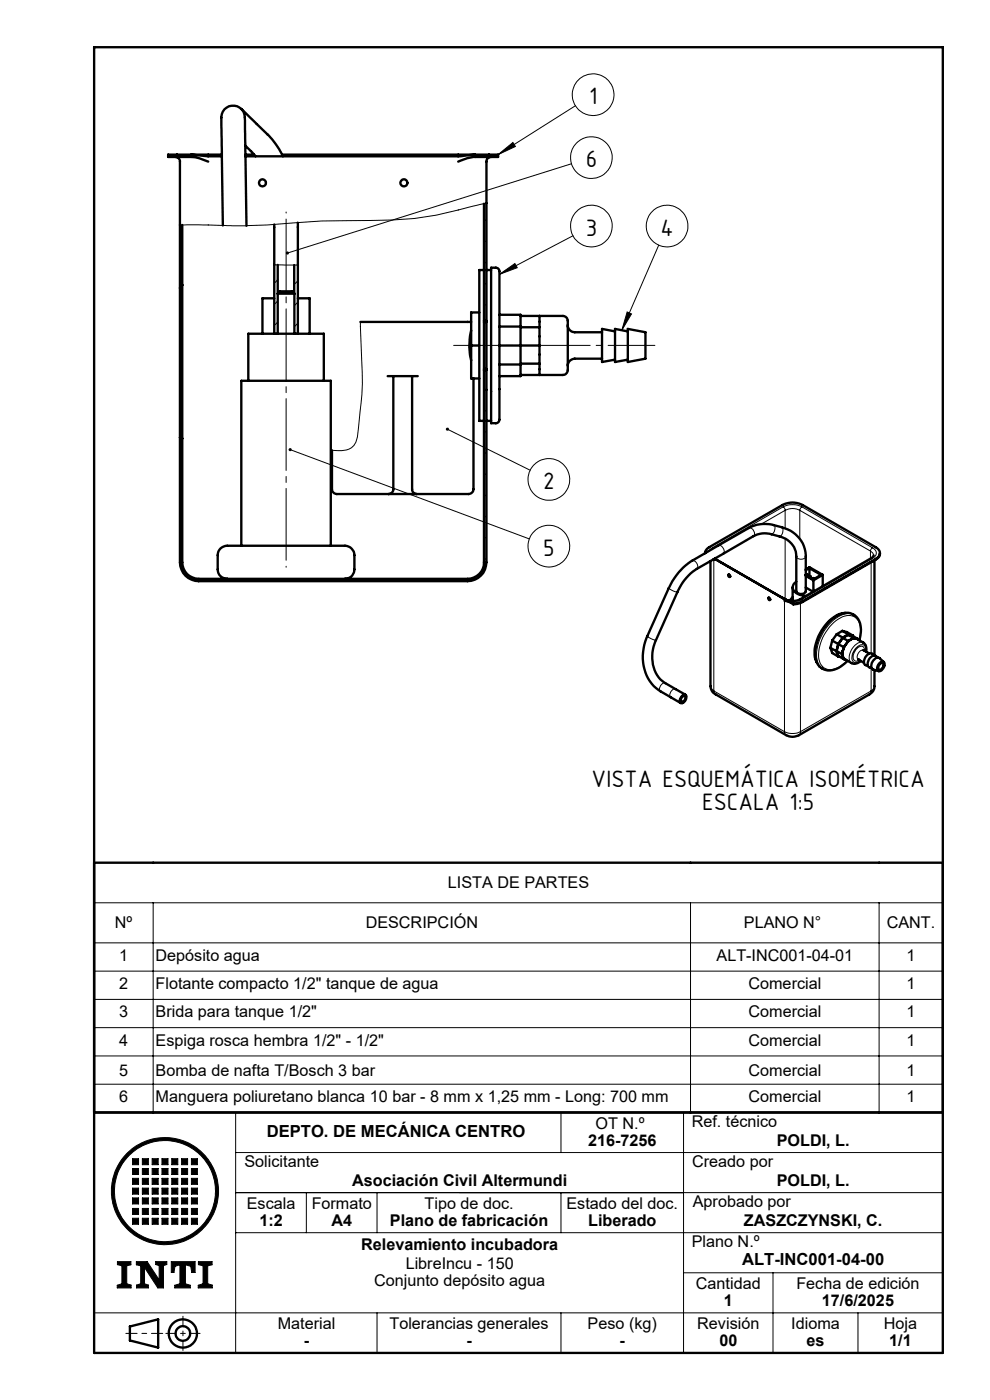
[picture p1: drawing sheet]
<svg xmlns="http://www.w3.org/2000/svg" width="210mm" height="297mm" viewBox="0 0 210 297" stroke-linecap="round" stroke-linejoin="round" font-family="sans-serif">
<g fill="none" stroke="#000" stroke-width=".21">
<path d="M105.7 32.8l3.1-2.6 .5 .9zM121.2 34.7l-60.2 19M122.1 22.4l-16.4 10.4M38.2 47.8h9.1M38.7 48.2l-.5 .5M38.7 52.7l-.5 .5M38.7 57.1l-.5 .5M58.2 56.2h4.9M58.9 59.3l-.7 .8M63.2 59.6l-.8 .8M103.2 55.5l-.5 .5M103.2 51l-.5 .5"/>
<path d="M103.2 46.5l-.5 .5M103.2 43.1l-3.6 .8a66.7 66.7 0 0 1-21 2.9 174.2 174.2 0 0 0-21.9 .9l-4.4 .2-5-.1M105.9 58.2l3.3-2.3 .5 .9zM121.5 50l-15.6 8.2M139.7 52l-7.8 18.1M38.7 61.6l-.5 .5M38.7 66.1l-.5 .5M38.7 70.6l-.5 .5M38.7 75.1l-.5 .5M38.7 79.6l-.5 .5M58.9 63.8l-.7 .8M58.9 68.3l-.7 .8"/>
<path d="M63.2 64.1l-.8 .7M63.2 68.6l-.8 .7M76.4 68.3v1a105 105 0 0 1 .2 16.2 52.8 52.8 0 0 1-1.1 8.3 3.5 3.5 0 0 1-3.9 1.8l-1.2-.1M103.2 64.5l-.5 .5M103.2 60l-.5 .5M133 66.2l.9 .4-2 3.5zM38.7 97.6l-.5 .5M38.7 93.1l-.5 .5M38.7 84.1l-.5 .5M38.7 88.6l-.5 .5M61.6 95.4l50.7 18.9M94.9 91l17.6 8.8"/>
<path d="M103.2 95.9l-.5 .5M103.2 91.4l-.5 .5M103.2 87l-.5 .5M103.2 82.4l-.5 .5M38.7 115.5l-.5 .5M38.7 111l-.5 .5M38.7 106.5l-.5 .5M38.7 102.1l-.5 .4M38.7 119.9l-.4 .5M103.2 118.4l-.5 .5M103.2 113.9l-.5 .5M103.2 109.4l-.5 .5"/>
<path d="M103.2 104.9l-.5 .5M103.2 100.4l-.5 .5M146.8 119a1.15 1.15 0 0 1 1 1.7M151.1 116.2l-.7 .7M151.1 116.2l.2 .1M151.3 118.7l.1 .1v27.8M152.4 115.7a1.19 1.19 0 0 1 1 1.8M158.9 112a1.15 1.15 0 0 1 .9 1.7M164.1 111.4a1.36 1.36 0 0 1-.4 1.9M165.9 111.9a1.36 1.36 0 0 1-.6 1.9M166.1 107.5a4.5 4.5 0 0 1 4 0M166.1 107.5l.3 .3 .1 .5"/>
<path d="M166.1 107.5l-15 8.7M166.5 108.3a3.3 3.3 0 0 1 3.2 0M166.5 108.3l-5 2.9M166.5 108.3v3.8M166.5 114.3v12.8M169.7 108.3l14.9 8.6M169.7 108.3v6M170.1 107.5l-.4 .8M170.1 107.5l15 8.7M170.9 118a1.16 1.16 0 0 1-2 .1M184.6 116.9l.5 .4 .2 .5M184.6 116.9v1.6"/>
<path d="M184.8 118.4l.3 .1M184.8 119.3v19.3M185.1 116.2a1.19 1.19 0 0 1 .8 1.1 1.19 1.19 0 0 1-.8 1.2M185.1 116.2l-.5 .7M185.1 118.5l-15 8.6M185.8 118.6v.1M40.7 122.5l-.4 .3M44.9 122.8l-.5 .5M49.4 122.8l-.5 .5M53.9 122.8l-.6 .5M58.3 122.8l-.4 .5M62.8 122.8l-.5 .5"/>
<path d="M67.3 122.8l-.5 .5M71.8 122.8l-.5 .5M76.3 122.8l-.5 .5M80.8 122.8l-.5 .5M85.3 122.8l-.5 .5M89.8 122.8l-.5 .5M94.3 122.8l-.5 .5M98.7 122.8l-.5 .5M137.3 135l.7 .5 1.1 .3M141.9 124.8l.7 .5 1.1 .3M166.1 126.9l.2 .1M167.6 127.8l-1.2-.3v27.7"/>
<path d="M169.8 127.1h.3M169.8 127.9v27.3M170.1 127.1a4.9 4.9 0 0 1-2.7 .5M170.3 127.5v.2M181 130.4a4 4 0 0 0-4.1 1.1 10.4 10.4 0 0 0-3.7 7.9l.4 1.4 1 1.1M182.2 135.8a4.5 4.5 0 0 0-.7-4.7 3 3 0 0 0-3.7 .3 9.4 9.4 0 0 0-4.1 8.5 2.57 2.57 0 0 0 4 1.8l2-1.5M183.2 137.9a1.33 1.33 0 0 0-1.2 2M183.2 136.3a1.77 1.77 0 0 0-2.1 .9 2.84 2.84 0 0 0-.7 3.3l.3 .2M183.4 138.1a.8 .8 0 0 0-.4-1 .8 .8 0 0 0-1 .3 2.26 2.26 0 0 0-.8 2.6l.6 .3 .5-.3M183.6 138.2a1 1 0 0 0-.3-1.3 1 1 0 0 0-1.3 .2 2.65 2.65 0 0 0-1 3.3l.6 .2 .9-.4M141.1 144.9a1.16 1.16 0 0 0-1 1.7M143.3 146.2a1.16 1.16 0 0 0-1 1.7"/>
<path d="M150.7 145.6l.3 .6 .4 .4M151.4 146.6l.4 .7M151.4 146.6l15 8.6M166.4 155.2a3.8 3.8 0 0 0 3.4 0M166.4 155.2l.4 .8M169.8 155.2l-.1 .5-.2 .3M184.8 146.6l-.1 .4-.2 .3M184.8 146.6l-15 8.6M184.8 141.7v4.9M185.5 145.6l-.2 .6-.5 .4M20 191.5h180M32.5 191.5v44.5"/>
<path d="M146.5 191.5v44.5M186.5 191.5v44.5M20 200h180M20 206h180M20 212h180M20 218h180M20 224h180M20 230h180M20 236v51M50 236v51M119 236v8.5M149.2 236h-4.2v51"/>
<path d="M28.1 245.8h1.3v1.3h-1.3zM28.1 247.9h1.3v1.3h-1.3zM28.1 250h1.3v1.2h-1.3zM28.1 252.1h1.3v1.2h-1.3zM28.1 254.1h1.3v1.3h-1.3zM28.1 256.4h1.3v1.2h-1.3zM28.1 258.4h1.3v1.3h-1.3zM30.2 245.8h1.3v1.3h-1.3zM30.2 247.9h1.3v1.3h-1.3zM30.2 250h1.3v1.2h-1.3zM30.2 252.1h1.3v1.2h-1.3zM30.2 254.1h1.3v1.3h-1.3z"/>
<path d="M30.2 256.4h1.3v1.2h-1.3zM30.2 258.4h1.3v1.3h-1.3zM32.3 245.8h1.2v1.3h-1.2zM32.3 247.9h1.2v1.3h-1.2zM32.3 250h1.2v1.2h-1.2zM32.3 252.1h1.2v1.2h-1.2zM32.3 254.1h1.2v1.3h-1.2zM32.3 256.4h1.2v1.2h-1.2zM32.3 258.4h1.2v1.3h-1.2zM34.4 245.8h1.2v1.3h-1.2zM34.4 247.9h1.2v1.3h-1.2zM34.4 250h1.2v1.2h-1.2z"/>
<path d="M34.4 252.1h1.2v1.2h-1.2zM34.4 254.1h1.2v1.3h-1.2zM34.4 256.4h1.2v1.2h-1.2zM34.4 258.4h1.2v1.3h-1.2zM36.4 245.8h1.3v1.3h-1.3zM36.4 247.9h1.3v1.3h-1.3zM36.4 250h1.3v1.2h-1.3zM36.4 252.1h1.3v1.2h-1.3zM36.4 254.1h1.3v1.3h-1.3zM36.4 256.4h1.3v1.2h-1.3zM36.4 258.4h1.3v1.3h-1.3zM38.5 245.8h1.3v1.3h-1.3z"/>
<path d="M38.5 247.9h1.3v1.3h-1.3zM38.5 250h1.3v1.2h-1.3zM38.5 252.1h1.3v1.2h-1.3zM38.5 254.1h1.3v1.3h-1.3zM38.5 256.4h1.3v1.2h-1.3zM38.5 258.4h1.3v1.3h-1.3zM40.6 245.8h1.3v1.3h-1.3zM40.6 247.9h1.3v1.3h-1.3zM40.6 250h1.3v1.2h-1.3zM40.6 252.1h1.3v1.2h-1.3zM40.6 254.1h1.3v1.3h-1.3zM40.6 256.4h1.3v1.2h-1.3z"/>
<path d="M40.6 258.4h1.3v1.3h-1.3zM50 253h150M50 244.5h150M65 253v8.5M80 253v8.5M119 253v8.5M20 278.5h180M24.9 267.6h2.9v.7l-.9 .2v3.8l.9 .3v.6h-2.9v-.5l1-.4v-3.8l-1-.2zM28.9 267.6h2.3l2.6 3.9v-3l-.8-.3v-.6h2.4v.6l-.7 .3v4.7h-1.2l-2.8-4.3v3.4l.8 .3v.6h-2.5v-.6l.8-.3v-3.8l-.9-.2zM36.3 267.6h5.1v2.3h-.7l-.2-1.3-1.2-.3v4l1.1 .4v.5h-3.3v-.5l1.1-.4v-4l-1.1 .3-.2 1.3h-.6zM42.1 267.6h2.9v.7l-.9 .2v3.8l.9 .3v.6h-2.9v-.5l1-.4v-3.8l-1-.2zM50 261.5h150"/>
<path d="M80 278.5v8.5M119 278.5v8.5M145 270h55M164 270v17M182 278.5v8.5"/>
<circle cx="125.5" cy="33.4" r="4.4"/>
<circle cx="125.8" cy="20.1" r="4.4"/>
<circle cx="125.4" cy="47.9" r="4.4"/>
<circle cx="141.5" cy="47.9" r="4.4"/>
<circle cx="116.4" cy="115.9" r="4.4"/>
<circle cx="116.4" cy="101.7" r="4.4"/>
<circle cx="35" cy="252.7" r="11.4"/>
<circle cx="35" cy="252.7" r="10.7"/>
</g>
<g fill="none" stroke="#000" stroke-width=".5">
<path d="M20 10h180v277h-180zM37.2 33.3a.96 .96 0 0 1 1 1v85a4 4 0 0 0 4 4h57a4 4 0 0 0 4-4v-30M37.6 33.3a11 11 0 0 1 6.6 1M37.6 32.8h-1.9v.5h1.9M37.6 32.8v.5M37.6 32.8h3M40.6 32.8h.1a30.4 30.4 0 0 0 6.4 .4M40.6 32.8h6.5M51.2 23.1l3.3 3.2a19.9 19.9 0 0 1 5.5 6.9M52 30.9l2.2 2.3M52.1 33.2l-.1-6.5a5.3 5.3 0 0 0-.7-3.5 2.56 2.56 0 0 0-3.1-.4 2.56 2.56 0 0 0-1.2 2.8l.3 22.2M52.1 33.2l.2 14.7"/>
<path d="M52.1 32.8h1.8M59.8 32.8h41M100.8 32.8l-3.2 .4h-45.5M100.8 32.8h3M103.8 33.3a11.4 11.4 0 0 0-6.6 1M103.8 32.8h1.9v.5h-1.9M103.8 32.8v.5M104.2 33.3a.96 .96 0 0 0-1 1v23M38.7 47.7v71.6a3.5 3.5 0 0 0 3.5 3.5h57a3.5 3.5 0 0 0 3.5-3.5v-30M58.2 47.6v23.2M58.9 56.2v14.6M62.4 56.2v14.6"/>
<path d="M63.1 47.2l.1 23.6M102.7 57.3h-1v32h1M102.7 57.3v32M102.7 43.2v14.1M103.2 57.3v32M103.2 57.3h1M104.2 56.8h1a1.06 1.06 0 0 1 .7 1.5v29.5a1.99 1.99 0 0 1-.3 1.9l-1.4 .1zM38.7 60.5l-.5 .6M58.2 63.3h-2.5v7.5M58.9 62.3l.5-.5h2.5l.5 .5zM63.2 63.3h2.5v7.5M76.4 68.3h23.5"/>
<path d="M82.2 79.8h6.4M83.4 79.8v24a1.02 1.02 0 0 1-1 1M87.4 79.8v24a1.02 1.02 0 0 0 1 1M99.9 70.1a14.4 14.4 0 0 0 0 6.4M99.9 73.3h1.8M101.7 66.3h-1.8v14h1.8M102.7 68.3h.5M102.7 78.3h.5M102.7 78.5h.5M102.7 68h.5M105.9 73.3h8.5M105.9 69.3h4.5"/>
<path d="M105.9 66.8h4.5v13h-4.5M105.9 77.3h4.5M110.4 67h9a1.19 1.19 0 0 1 1 1.6v8.9a1.56 1.56 0 0 1-.8 2h-9.2M110.4 77.1h4M110.4 69.4h4M114.4 67v12.5M120.4 69a1.51 1.51 0 0 0 1.5 1.5h5.8M127.7 76.1h-5.8a1.51 1.51 0 0 0-1.5 1.5M130.5 70.3l-2.8-.5v7l2.8-.5M133.2 69.8l3.7 .7v5.6l-3.7 .7zM133.2 70.3l-2.7-.5v7l2.7-.5M38.2 92.8l.5 .2"/>
<path d="M52.7 80.8v-10h16v10M70.4 95.5v8.3a1.19 1.19 0 0 0 1.6 1h10.4M100.4 80.3v23.5a1.19 1.19 0 0 1-1.6 1h-10.4M103.2 89.3h1M51.2 115.8v-35h19v35M82.4 104.8h6M149.6 117.2a1.6 1.6 0 0 1 .8-1.1l15.6-9a4.6 4.6 0 0 1 4.3 0l15.5 9a1.31 1.31 0 0 1 .9 1.2 1.31 1.31 0 0 1-.9 1.3l-15.5 8.9-1.2 .4-.8 .1M149.6 117.2l.1 .1M149.6 117.2v.2M150.7 119v26.6M151.3 118.7l.1 .1M151.6 118.5l14.8 8.6"/>
<path d="M185.3 117.8l-.4 .6-15.1 8.7a3.8 3.8 0 0 1-3.4 0M185.5 118.9v20.1M186.7 117.3l-.2 .7-.7 .7-15.5 9-1.2 .4-.8 .1M48.2 122.8a1.99 1.99 0 0 1-2-2v-3a1.99 1.99 0 0 1 2-2h25a2.05 2.05 0 0 1 2 2v3a1.97 1.97 0 0 1-2 2M154.5 121.9a.26 .26 0 0 1 .4 .1 .26 .26 0 0 1-.2 .4l-.2-.2zM154.6 121.9l.3 .4M163 126.8a.28 .28 0 0 1 .3 .2 .28 .28 0 0 1-.1 .3l-.2-.2zM163.1 126.8l.3 .4M165.8 126.7l1 .6M166.4 127.5l1 .2 .9 .5M166.4 127.1l1.9 .9M168.1 126.7l-.5 .8"/>
<path d="M168.1 124.6v2.9M168.3 128v.2M168.9 123.4a1.39 1.39 0 0 0-.8 1.4 1.39 1.39 0 0 0 1.1 1.2l1.7 .4M170.9 124.6l1.6 1M170.9 122.2l1.6 .9M170.9 120.8l.8-.5 2.8 1.7M170.9 121.9l.2-.1 .8 .5M171.7 120.5l-.8 .5M171.7 120.5l2.5 1.5-1.7 .9M171.7 120.5v1.7M171.7 122.4h.1M171.7 122.4l-.8-.4 1.6 .9"/>
<path d="M171.9 122.3l-.2 .1M171.9 122.3v.3M172.3 122.8h.1M172.3 122.8l.2 .1M172.3 122.8l.2-.2 .3 .2M172.5 123.1v2.4M174.5 122l-2 1.1M174.5 122v2.4M176.1 137.4l.4 1.1 1.3 .8M176.1 137.4l1.3 .7M176.5 135.9l-.4 1.5M176.5 135.9l1.3 .7"/>
<path d="M177.4 138.1l.4 1.2M177.5 138.1l1.1 .7M177.5 138.1l.3 1.1 1.2 .6M177.5 134.5l-1 1.4M177.5 134.5l1.3 .8M177.8 139.3h.4M177.8 136.6l-.4 1.5M177.8 136.7l1.2 .6M177.8 136.7l-.3 1.4M178.6 138.8l.2 .5M178.7 133.8l.9 .3 1.3 .7M178.7 133.8l-1.2 .7"/>
<path d="M178.7 133.8l1.3 .8M178.8 135.3l-1 1.3M178.8 139.3l.3 .5 1.6 .9a1.82 1.82 0 0 0 1.9-.5M178.8 138v1.3M178.8 135.3l-1 1.4M178.8 135.3l1.1 .7M178.8 138l-.2 .8M178.8 139.3l.2 .5M179 137.3l-.2 .7M179 139.8l.4 .1M179.3 130a7.1 7.1 0 0 0-5.3 4.3 6.7 6.7 0 0 0-.8 6.2M179.5 136.7l-.7 1.3"/>
<path d="M179.5 136.7l-.5 .6M179.9 136l-.4 .7M179.9 134.7l-1.1 .6M179.9 134.7l1.1 .6M179.9 134.7l1 .2 1.1 .7M180 134.6l-1.2 .7M180 134.6l.9 .2M180.5 135.7l-1 1M180.5 135.7l-.6 .3M180.9 134.8l.1 .2M181 130.4a3.7 3.7 0 0 1 1.5 4.4l-.2 1.1M181 130.4l.2 .1a3.4 3.4 0 0 0-4.1 .4 9.9 9.9 0 0 0-4.1 8.9l.5 1.2 1.1 .9"/>
<path d="M181 135.3l-.5 .4M181 135.3l.5 .2M181.5 135.5l-.5-.1-.5 .3M181.5 135.5l1.7 .8M181.5 135.5l.5 .1M182 135.6v.1M182 139.9h.1M182 139.9l1.3 .7M183.1 136.3a1.72 1.72 0 0 1 .6 2M183.2 137.9h.1M183.2 137.9l1.2 .7M185.4 139a.95 .95 0 0 0-.9-.4 .95 .95 0 0 0-.8 .6 1.26 1.26 0 0 0 0 1.9l.4 .1"/>
<path d="M186.2 139.5a.97 .97 0 0 0-1.7 .2 1.3 1.3 0 0 0-.1 1.9l.5 .1M144.6 147.7a.55 .55 0 0 1 .8-.3 .55 .55 0 0 1 .2 .8 .89 .89 0 0 1-1.3 .8l-.1-.6zM144.6 148l.5-.4a.63 .63 0 0 1 .3 .7 .63 .63 0 0 1-.4 .5l-.4 .1-.2-.2zM145.4 147.4l-4.3-2.5a6.8 6.8 0 0 1-2.5-7.7l.5-1.3 4.6-10.3a10.8 10.8 0 0 1 4.1-4.9l12-7a5 5 0 0 1 3.9-.4l1.6 .5a4.5 4.5 0 0 1 3.6 4.2v7.4a1.17 1.17 0 0 0 2 0v-7.4a6.4 6.4 0 0 0-5-6.1 8.7 8.7 0 0 0-6.6-.1l-12.5 7.2a13.1 13.1 0 0 0-4.9 5.8l-4.6 10.2a9.3 9.3 0 0 0 2.4 11.4l4.7 2.8M174.6 141.9h.1M179.8 140.2a4.9 4.9 0 0 1-4.9 1.9l-.3-.2M185.5 142.1v3.9l-.5 .9-15.5 9.1a2.79 2.79 0 0 1-2.7 0l-15.2-8.8-.6-.7-.3-.9M186.5 140.7a.59 .59 0 0 1 .9-.3 .59 .59 0 0 1 .2 .8 1.2 1.2 0 0 1-1.3 1.1 1.15 1.15 0 0 1 .2-1.6zM186.7 140.8a.46 .46 0 0 1 .7 0 .46 .46 0 0 1-.1 .7l-.3 .4a.43 .43 0 0 1-.6 .1 .43 .43 0 0 1-.1-.6zM187.5 140.4l-1-.8a1.46 1.46 0 0 0-1.6 1.4l.1 .9 1.4 .5M20 183h180M20 236h180"/>
<path d="M27.6 281.4l5.9-1.5v6l-5.9-1.5z"/>
<circle cx="55.7" cy="38.8" r=".75"/>
<circle cx="85.7" cy="38.8" r=".75"/>
<circle cx="38.8" cy="282.9" r="3"/>
<circle cx="38.8" cy="282.9" r="1.55"/>
</g>
<path d="M138.9 73.3h-42.7" fill="none" stroke="#000" stroke-width=".21" stroke-dasharray="15.2 1.3 1.3 1.3" stroke-dashoffset="5.3"/>
<path d="M60.7 120.3v-75.3" fill="none" stroke="#000" stroke-width=".21" stroke-dasharray="15.2 1.3 1.3 1.3" stroke-dashoffset="-1.5"/>
<path d="M26.7 282.9h7.8" fill="none" stroke="#000" stroke-width=".21" stroke-dasharray="6.1 1 1 1" stroke-dashoffset="3.7"/>
<path d="M38.8 279.2v7.3M35.2 282.9h7.2" fill="none" stroke="#000" stroke-width=".21" stroke-dasharray="6.1 1 1 1" stroke-dashoffset="4"/>
<g fill="#000">
<path d="M24.9 267.6v.7l1 .2v3.8l-1 .4v.5h2.9v-.6l-.9-.3v-3.8l.9-.2v-.7zM36.3 267.6v2.3h.6l.2-1.3 1.1-.3v4l-1.1 .4v.5h3.3v-.5l-1.1-.4v-4l1.2 .3 .2 1.3h.7v-2.3zM42.1 267.6v.7l1 .2v3.8l-1 .4v.5h2.9v-.6l-.9-.3v-3.8l.9-.2v-.7zM28.1 258.4v1.3h1.3v-1.3zM30.2 258.4v1.3h1.3v-1.3zM32.3 258.4v1.3h1.2v-1.3zM34.4 258.4v1.3h1.2v-1.3zM36.4 258.4v1.3h1.3v-1.3zM38.5 258.4v1.3h1.3v-1.3zM40.6 258.4v1.3h1.3v-1.3zM40.6 256.4v1.2h1.3v-1.2zM40.6 254.1v1.3h1.3v-1.3zM38.5 254.1v1.3h1.3v-1.3zM38.5 256.4v1.2h1.3v-1.2zM36.4 256.4v1.2h1.3v-1.2zM36.4 254.1v1.3h1.3v-1.3zM34.4 254.1v1.3h1.2v-1.3zM34.4 256.4v1.2h1.2v-1.2zM32.3 256.4v1.2h1.2v-1.2zM32.3 254.1v1.3h1.2v-1.3zM30.2 254.1v1.3h1.3v-1.3zM30.2 256.4v1.2h1.3v-1.2zM28.1 256.4v1.2h1.3v-1.2zM28.1 254.1v1.3h1.3v-1.3zM28.1 252.1v1.2h1.3v-1.2zM30.2 252.1v1.2h1.3v-1.2zM32.3 252.1v1.2h1.2v-1.2zM34.4 252.1v1.2h1.2v-1.2zM36.4 252.1v1.2h1.3v-1.2zM38.5 252.1v1.2h1.3v-1.2zM40.6 252.1v1.2h1.3v-1.2zM40.6 250v1.2h1.3v-1.2zM38.5 250v1.2h1.3v-1.2zM36.4 250v1.2h1.3v-1.2zM34.4 250v1.2h1.2v-1.2zM32.3 250v1.2h1.2v-1.2zM30.2 250v1.2h1.3v-1.2zM28.1 250v1.2h1.3v-1.2zM28.1 247.9v1.3h1.3v-1.3zM30.2 247.9v1.3h1.3v-1.3zM32.3 247.9v1.3h1.2v-1.3zM34.4 247.9v1.3h1.2v-1.3zM36.4 247.9v1.3h1.3v-1.3zM38.5 247.9v1.3h1.3v-1.3zM40.6 247.9v1.3h1.3v-1.3zM40.6 245.8v1.3h1.3v-1.3zM38.5 245.8v1.3h1.3v-1.3zM36.4 245.8v1.3h1.3v-1.3zM34.4 245.8v1.3h1.2v-1.3zM32.3 245.8v1.3h1.2v-1.3zM30.2 245.8v1.3h1.3v-1.3zM28.1 245.8v1.3h1.3v-1.3zM24.3 252.7a10.7 10.7 0 0 1 21.4 0 10.7 10.7 0 0 1-21.4 0zM23.6 252.7a11.4 11.4 0 0 0 22.8 0 11.4 11.4 0 0 0-22.8 0z" fill-rule="evenodd"/>
<path d="M28.9 267.6h2.3l2.6 3.9v-3l-.8-.3v-.6h2.4v.6l-.7 .3v4.7h-1.2l-2.8-4.3v3.4l.8 .3v.6h-2.5v-.6l.8-.3v-3.8l-.9-.2z" fill-rule="evenodd"/>
</g>
<path d="M133 66.2l.9 .4-2 3.5zM105.9 58.2l3.3-2.3 .5 .9zM94.7 90.8l-.1 .1 .3 .1-.3-.1a.33 .33 0 0 0 .3 .5 .33 .33 0 0 0 .3-.5 .33 .33 0 0 0-.5-.1zM105.7 32.8l3.1-2.6 .5 .9zM61.3 95.1l-.1 .2 .4 .1-.4-.1a.33 .33 0 0 0 .3 .4 .33 .33 0 0 0 .4-.4 .33 .33 0 0 0-.6-.2zM60.7 53.4l-.1 .4 .4-.1-.4 .1a.34 .34 0 0 0 .5 .2 .34 .34 0 0 0 .1-.5 .34 .34 0 0 0-.5-.1z" fill="#000"/>
<g font-size="5.4">
<text x="125" y="22.1">1</text>
<text x="124.2" y="35.5">6</text>
<text x="124.2" y="50">3</text>
<text x="140.1" y="50">4</text>
<text x="115.2" y="103.7">2</text>
<text x="115.2" y="117.9">5</text>
<text x="125.5" y="167">VISTA ESQUEMÁTICA ISOMÉTRICA</text>
<text x="148.9" y="171.9">ESCALA 1:5</text>
</g>
<g font-size="3.5">
<text x="56.6" y="241.2">DEPTO. DE MECÁNICA CENTRO</text>
<text x="157.4" y="268.5">ALT-INC001-04-00</text>
</g>
<g font-size="3.4">
<text x="95" y="188.4">LISTA DE PARTES</text>
<text x="24.4" y="196.9">Nº</text>
<text x="77.6" y="196.9">DESCRIPCIÓN</text>
<text x="157.8" y="196.9">PLANO N°</text>
<text x="188.1" y="196.9">CANT.</text>
<text x="25.3" y="203.8">1</text>
<text x="33" y="203.8">Depósito agua</text>
<text x="152" y="203.8">ALT-INC001-04-01</text>
<text x="192.3" y="203.8">1</text>
<text x="25.3" y="209.8">2</text>
<text x="33" y="209.8">Flotante compacto 1/2&quot; tanque de agua</text>
<text x="158.8" y="209.8">Comercial</text>
<text x="192.3" y="209.8">1</text>
<text x="25.3" y="215.8">3</text>
<text x="33" y="215.8">Brida para tanque 1/2&quot;</text>
<text x="158.8" y="215.8">Comercial</text>
<text x="192.3" y="215.8">1</text>
<text x="25.3" y="221.8">4</text>
<text x="33" y="221.8">Espiga rosca hembra 1/2&quot; - 1/2&quot;</text>
<text x="158.8" y="221.8">Comercial</text>
<text x="192.3" y="221.8">1</text>
<text x="25.3" y="228.2">5</text>
<text x="25.3" y="233.8">6</text>
<text x="33" y="228.2">Bomba de nafta T/Bosch 3 bar</text>
<text x="33" y="233.8">Manguera poliuretano blanca 10 bar - 8 mm x 1,25 mm - Long: 700 mm</text>
<text x="158.8" y="228.2">Comercial</text>
<text x="158.8" y="233.8">Comercial</text>
<text x="192.3" y="228.2">1</text>
<text x="192.3" y="233.8">1</text>
<text x="126.3" y="239.5">OT N.º</text>
<text x="146.7" y="239.1">Ref. técnico</text>
<text x="124.8" y="243">216-7256</text>
<text x="164.8" y="243">POLDI, L.</text>
<text x="51.9" y="247.5">Solicitante</text>
<text x="74.7" y="251.6">Asociación Civil Altermundi</text>
<text x="146.8" y="247.5">Creado por</text>
<text x="164.8" y="251.6">POLDI, L.</text>
<text x="52.4" y="256.5">Escala</text>
<text x="66.1" y="256.5">Formato</text>
<text x="90" y="256.5">Tipo de doc.</text>
<text x="120.2" y="256.5">Estado del doc.</text>
<text x="147" y="256">Aprobado por</text>
<text x="55" y="260">1:2</text>
<text x="70.3" y="260">A4</text>
<text x="82.7" y="260">Plano de fabricación</text>
<text x="124.8" y="260">Liberado</text>
<text x="157.8" y="260">ZASZCZYNSKI, C.</text>
<text x="76.6" y="265.1">Relevamiento incubadora</text>
<text x="86.1" y="269.3">LibreIncu - 150</text>
<text x="146.7" y="264.5">Plano N.º</text>
<text x="79.4" y="272.8">Conjunto depósito agua</text>
<text x="147.6" y="273.5">Cantidad</text>
<text x="168.9" y="273.5">Fecha de edición</text>
<text x="58.9" y="282">Material</text>
<text x="82.6" y="282">Tolerancias generales</text>
<text x="124.6" y="282">Peso (kg)</text>
<text x="147.9" y="282">Revisión</text>
<text x="153.5" y="277">1</text>
<text x="167.8" y="282">Idioma</text>
<text x="174.4" y="277">17/6/2025</text>
<text x="187.5" y="282">Hoja</text>
<text x="64.4" y="285.5">-</text>
<text x="98.9" y="285.5">-</text>
<text x="131.4" y="285.5">-</text>
<text x="152.6" y="285.5">00</text>
<text x="171.1" y="285.5">es</text>
<text x="188.6" y="285.5">1/1</text>
</g>
</svg>
